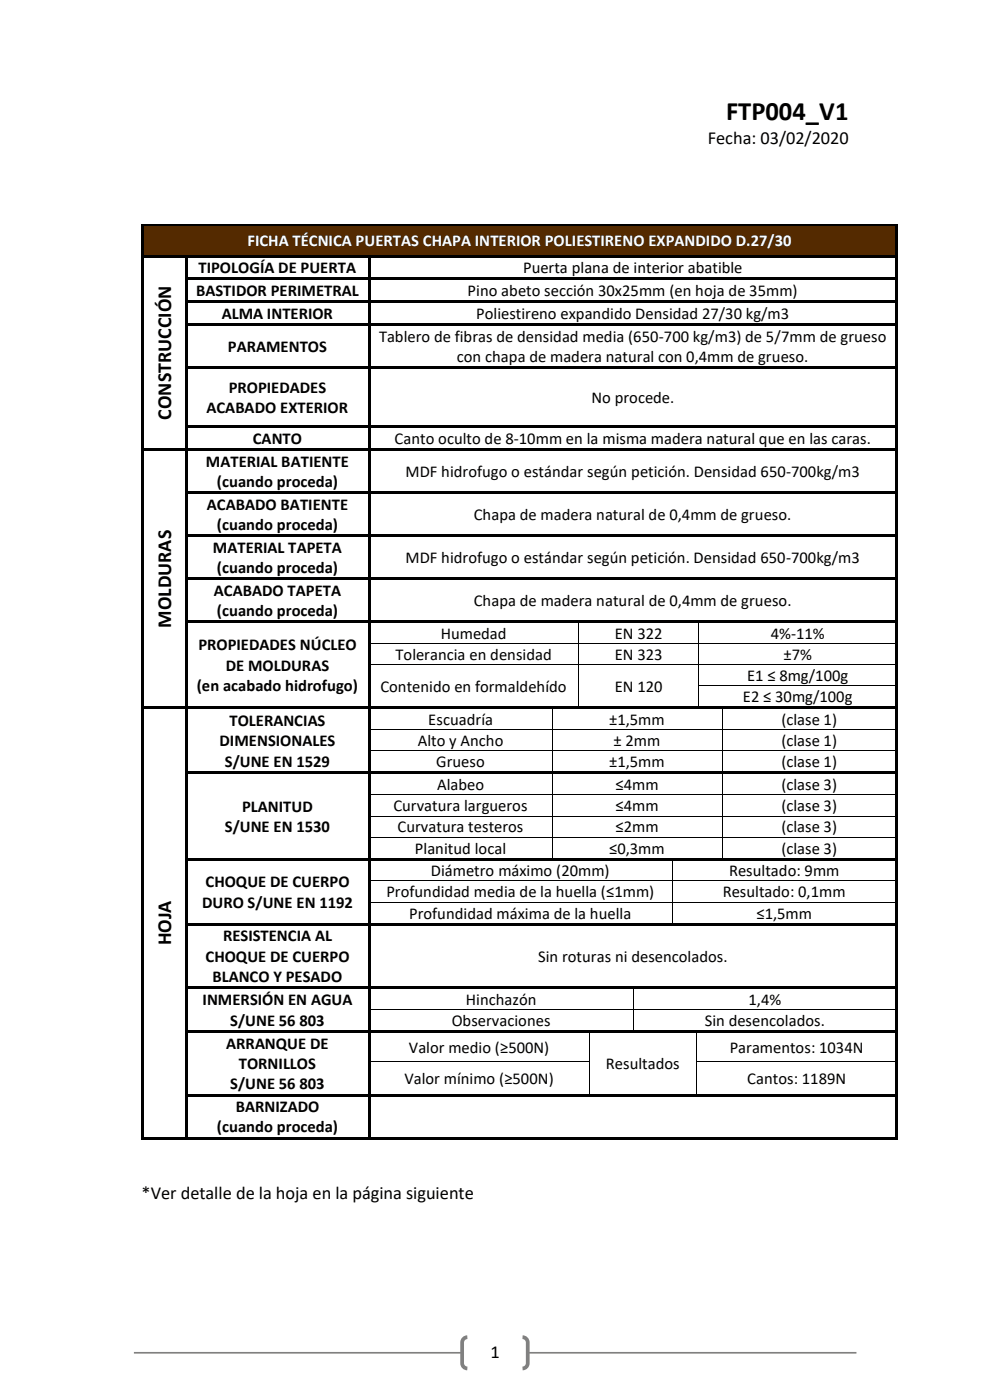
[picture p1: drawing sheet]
<svg xmlns="http://www.w3.org/2000/svg" width="210mm" height="297mm" viewBox="0 0 210 297" stroke-linecap="round" stroke-linejoin="round" font-family="sans-serif">
<path d="M28.4 287h153.3" fill="none" stroke="#808080" stroke-width=".35"/>
<path d="M98.5 283.9l.6-.2h11.7a1.1 1.1 0 0 1 1.2 1.1v4.4a1.1 1.1 0 0 1-1.2 1.1h-11.7a1.1 1.1 0 0 1-1.1-1.1v-4.4l.1-.4z" fill-rule="evenodd" fill="#fff"/>
<path d="M99.1 283.7a1.1 1.1 0 0 0-1.1 1.1v4.4a1.1 1.1 0 0 0 1.1 1.1M110.8 283.7a1.1 1.1 0 0 1 1.2 1.1v4.4a1.1 1.1 0 0 1-1.2 1.1" fill="none" stroke="#808080" stroke-width=".79" stroke-linecap="butt"/>
<g fill="#542a00">
<path d="M30.5 48.1h159.5v6h-159.5z" fill-rule="evenodd"/>
<path d="M32.2 48.9h156.1v4.3h-156.1z" fill-rule="evenodd"/>
</g>
<g fill="#000">
<path d="M30 47.5h.5v.6h-.5z" fill-rule="evenodd"/>
<path d="M30 47.5h.5v.6h-.5z" fill-rule="evenodd"/>
<path d="M30 48.1h.5v6h-.5z" fill-rule="evenodd"/>
<path d="M30 54.1h.5v.5h-.5z" fill-rule="evenodd"/>
<path d="M30 54.6h.5v4.3h-.5z" fill-rule="evenodd"/>
<path d="M30 58.9h.5v.5h-.5z" fill-rule="evenodd"/>
<path d="M30.5 47.5h159.5v.6h-159.5z" fill-rule="evenodd"/>
<path d="M30.5 54.1h8.8v.5h-8.8z" fill-rule="evenodd"/>
<path d="M39.3 54.6h.5z" fill-rule="evenodd"/>
<path d="M39.3 54.1h.5v.5h-.5z" fill-rule="evenodd"/>
<path d="M39.3 54.6h.5v4.3h-.5z" fill-rule="evenodd"/>
<path d="M39.3 58.9h.5v.5h-.5z" fill-rule="evenodd"/>
<path d="M39.8 54.1h38.2v.5h-38.2z" fill-rule="evenodd"/>
<path d="M39.8 58.9h38.2v.5h-38.2z" fill-rule="evenodd"/>
<path d="M78 54.6h.5z" fill-rule="evenodd"/>
<path d="M78 54.1h.5v.5h-.5z" fill-rule="evenodd"/>
<path d="M78 54.6h.5v4.3h-.5z" fill-rule="evenodd"/>
<path d="M78 58.9h.5v.5h-.5z" fill-rule="evenodd"/>
<path d="M78.5 54.1h111.5v.5h-111.5z" fill-rule="evenodd"/>
<path d="M78.5 58.9h111.5v.5h-111.5z" fill-rule="evenodd"/>
<path d="M190 47.5h.5v.6h-.5z" fill-rule="evenodd"/>
<path d="M190 47.5h.5v.6h-.5z" fill-rule="evenodd"/>
<path d="M190 48.1h.5v6h-.5z" fill-rule="evenodd"/>
<path d="M190 54.1h.5v.5h-.5z" fill-rule="evenodd"/>
<path d="M190 54.6h.5v4.3h-.5z" fill-rule="evenodd"/>
<path d="M190 58.9h.5v.5h-.5z" fill-rule="evenodd"/>
<path d="M30 59.4h.5v4.3h-.5z" fill-rule="evenodd"/>
<path d="M30 63.7h.5v.6h-.5z" fill-rule="evenodd"/>
<path d="M30 64.3h.5v4.2h-.5z" fill-rule="evenodd"/>
<path d="M30 68.5h.5v.6h-.5z" fill-rule="evenodd"/>
<path d="M30 69.1h.5v8.6h-.5z" fill-rule="evenodd"/>
<path d="M30 77.7h.5v.5h-.5z" fill-rule="evenodd"/>
<path d="M39.3 59.4h.5v4.3h-.5z" fill-rule="evenodd"/>
<path d="M39.3 63.7h.5v.6h-.5z" fill-rule="evenodd"/>
<path d="M39.3 64.3h.5v4.2h-.5z" fill-rule="evenodd"/>
<path d="M39.3 68.5h.5v.6h-.5z" fill-rule="evenodd"/>
<path d="M39.3 69.1h.5v8.6h-.5z" fill-rule="evenodd"/>
<path d="M39.3 77.7h.5v.5h-.5z" fill-rule="evenodd"/>
<path d="M39.8 63.7h38.2v.5h-38.2z" fill-rule="evenodd"/>
<path d="M39.8 68.5h38.2v.6h-38.2z" fill-rule="evenodd"/>
<path d="M39.8 77.7h38.2v.5h-38.2z" fill-rule="evenodd"/>
<path d="M78 59.4h.5v4.3h-.5z" fill-rule="evenodd"/>
<path d="M78 63.7h.5v.6h-.5z" fill-rule="evenodd"/>
<path d="M78 64.3h.5v4.2h-.5z" fill-rule="evenodd"/>
<path d="M78 68.5h.5v.6h-.5z" fill-rule="evenodd"/>
<path d="M78 69.1h.5v8.6h-.5z" fill-rule="evenodd"/>
<path d="M78 77.7h.5v.5h-.5z" fill-rule="evenodd"/>
<path d="M78.5 63.7h111.5v.5h-111.5z" fill-rule="evenodd"/>
<path d="M78.5 68.5h111.5v.6h-111.5z" fill-rule="evenodd"/>
<path d="M78.5 77.7h111.5v.5h-111.5z" fill-rule="evenodd"/>
<path d="M190 59.4h.5v4.3h-.5z" fill-rule="evenodd"/>
<path d="M190 63.7h.5v.6h-.5z" fill-rule="evenodd"/>
<path d="M190 64.3h.5v4.2h-.5z" fill-rule="evenodd"/>
<path d="M190 68.5h.5v.6h-.5z" fill-rule="evenodd"/>
<path d="M190 69.1h.5v8.6h-.5z" fill-rule="evenodd"/>
<path d="M190 77.7h.5v.5h-.5z" fill-rule="evenodd"/>
<path d="M30 78.2h.5v12h-.5z" fill-rule="evenodd"/>
<path d="M30 90.2h.5v.6h-.5z" fill-rule="evenodd"/>
<path d="M30 90.8h.5v4.2h-.5z" fill-rule="evenodd"/>
<path d="M30 95h.5v.6h-.5z" fill-rule="evenodd"/>
<path d="M30.5 95h8.8v.6h-8.8z" fill-rule="evenodd"/>
<path d="M39.3 78.2h.5v12h-.5z" fill-rule="evenodd"/>
<path d="M39.3 90.2h.5v.6h-.5z" fill-rule="evenodd"/>
<path d="M39.3 90.8h.5v4.2h-.5z" fill-rule="evenodd"/>
<path d="M39.3 95h.5v.6h-.5z" fill-rule="evenodd"/>
<path d="M39.8 90.2h38.2v.5h-38.2z" fill-rule="evenodd"/>
<path d="M39.8 95h38.2v.6h-38.2z" fill-rule="evenodd"/>
<path d="M78 78.2h.5v12h-.5z" fill-rule="evenodd"/>
<path d="M78 90.2h.5v.6h-.5z" fill-rule="evenodd"/>
<path d="M78 90.8h.5v4.2h-.5z" fill-rule="evenodd"/>
<path d="M78 95h.5v.6h-.5z" fill-rule="evenodd"/>
<path d="M78.5 90.2h111.5v.5h-111.5z" fill-rule="evenodd"/>
<path d="M78.5 95h111.5v.6h-111.5z" fill-rule="evenodd"/>
<path d="M190 78.2h.5v12h-.5z" fill-rule="evenodd"/>
<path d="M190 90.2h.5v.6h-.5z" fill-rule="evenodd"/>
<path d="M190 90.8h.5v4.2h-.5z" fill-rule="evenodd"/>
<path d="M190 95h.5v.6h-.5z" fill-rule="evenodd"/>
<path d="M30 95.6h.5v8.6h-.5z" fill-rule="evenodd"/>
<path d="M30 104.2h.5v.6h-.5z" fill-rule="evenodd"/>
<path d="M30 104.8h.5v8.5h-.5z" fill-rule="evenodd"/>
<path d="M30 113.3h.5v.6h-.5z" fill-rule="evenodd"/>
<path d="M39.3 95.6h.5v8.6h-.5z" fill-rule="evenodd"/>
<path d="M39.3 104.2h.5v.6h-.5z" fill-rule="evenodd"/>
<path d="M39.3 104.8h.5v8.5h-.5z" fill-rule="evenodd"/>
<path d="M39.3 113.3h.5v.6h-.5z" fill-rule="evenodd"/>
<path d="M39.8 104.2h38.2v.5h-38.2z" fill-rule="evenodd"/>
<path d="M39.8 113.3h38.2v.6h-38.2z" fill-rule="evenodd"/>
<path d="M78 95.6h.5v8.6h-.5z" fill-rule="evenodd"/>
<path d="M78 104.2h.5v.6h-.5z" fill-rule="evenodd"/>
<path d="M78 104.8h.5v8.5h-.5z" fill-rule="evenodd"/>
<path d="M78 113.3h.5v.6h-.5z" fill-rule="evenodd"/>
<path d="M78.5 104.2h111.5v.5h-111.5z" fill-rule="evenodd"/>
<path d="M78.5 113.3h111.5v.6h-111.5z" fill-rule="evenodd"/>
<path d="M190 95.6h.5v8.6h-.5z" fill-rule="evenodd"/>
<path d="M190 104.2h.5v.6h-.5z" fill-rule="evenodd"/>
<path d="M190 104.8h.5v8.5h-.5z" fill-rule="evenodd"/>
<path d="M190 113.3h.5v.6h-.5z" fill-rule="evenodd"/>
<path d="M30 113.9h.5v8.6h-.5z" fill-rule="evenodd"/>
<path d="M30 122.5h.5v.5h-.5z" fill-rule="evenodd"/>
<path d="M30 123h.5v8.6h-.5z" fill-rule="evenodd"/>
<path d="M30 131.6h.5v.6h-.5z" fill-rule="evenodd"/>
<path d="M30 132.2h.5v4.3h-.5z" fill-rule="evenodd"/>
<path d="M30 136.5h.5v.1h-.5z" fill-rule="evenodd"/>
<path d="M39.3 113.9h.5v8.6h-.5z" fill-rule="evenodd"/>
<path d="M39.3 122.5h.5v.5h-.5z" fill-rule="evenodd"/>
<path d="M39.3 123h.5v8.6h-.5z" fill-rule="evenodd"/>
<path d="M39.3 131.6h.5v.6h-.5z" fill-rule="evenodd"/>
<path d="M39.3 132.2h.5v4.3h-.5z" fill-rule="evenodd"/>
<path d="M39.3 136.5h.5v.1h-.5z" fill-rule="evenodd"/>
<path d="M39.8 122.5h38.2v.5h-38.2z" fill-rule="evenodd"/>
<path d="M39.8 131.6h38.2v.5h-38.2z" fill-rule="evenodd"/>
<path d="M78 113.9h.5v8.6h-.5z" fill-rule="evenodd"/>
<path d="M78 122.5h.5v.5h-.5z" fill-rule="evenodd"/>
<path d="M78 123h.5v8.6h-.5z" fill-rule="evenodd"/>
<path d="M78 131.6h.5v.6h-.5z" fill-rule="evenodd"/>
<path d="M78 132.2h.5v4.3h-.5z" fill-rule="evenodd"/>
<path d="M78 136.5h.5v.1h-.5z" fill-rule="evenodd"/>
<path d="M78.5 122.5h111.5v.5h-111.5z" fill-rule="evenodd"/>
<path d="M78.5 131.6h44.2v.5h-44.2z" fill-rule="evenodd"/>
<path d="M122.7 132.1l.1 .1z" fill-rule="evenodd"/>
<path d="M122.7 131.6h.5v.5h-.5z" fill-rule="evenodd"/>
<path d="M122.7 136.5h.1v.1h-.1z" fill-rule="evenodd"/>
<path d="M123.2 131.6h25v.5h-25z" fill-rule="evenodd"/>
<path d="M148.2 132.1l.2 .1z" fill-rule="evenodd"/>
<path d="M148.2 131.6h.5v.5h-.5z" fill-rule="evenodd"/>
<path d="M148.2 136.5h.2v.1h-.2z" fill-rule="evenodd"/>
<path d="M148.7 131.6h41.3v.5h-41.3z" fill-rule="evenodd"/>
<path d="M190 113.9h.5v8.6h-.5z" fill-rule="evenodd"/>
<path d="M190 122.5h.5v.5h-.5z" fill-rule="evenodd"/>
<path d="M190 123h.5v8.6h-.5z" fill-rule="evenodd"/>
<path d="M190 131.6h.5v.6h-.5z" fill-rule="evenodd"/>
<path d="M190 132.2h.5v4.3h-.5z" fill-rule="evenodd"/>
<path d="M190 136.5h.5v.1h-.5z" fill-rule="evenodd"/>
<path d="M30 136.6h.5v4.3h-.5z" fill-rule="evenodd"/>
<path d="M30 140.9h.5v.2h-.5z" fill-rule="evenodd"/>
<path d="M30 141.1h.5v4.3h-.5z" fill-rule="evenodd"/>
<path d="M30 145.4h.5v.2h-.5z" fill-rule="evenodd"/>
<path d="M30 145.6h.5v4.3h-.5z" fill-rule="evenodd"/>
<path d="M30 149.9h.5v.6h-.5z" fill-rule="evenodd"/>
<path d="M30 150.5h.5v4.2h-.5z" fill-rule="evenodd"/>
<path d="M30 154.7h.5v.2h-.5z" fill-rule="evenodd"/>
<path d="M30 154.9h.5v4.3h-.5z" fill-rule="evenodd"/>
<path d="M30 159.2h.5v.2h-.5z" fill-rule="evenodd"/>
<path d="M30.5 149.9h8.8v.5h-8.8z" fill-rule="evenodd"/>
<path d="M39.3 136.6h.5v4.3h-.5z" fill-rule="evenodd"/>
<path d="M39.3 140.9h.5v.2h-.5z" fill-rule="evenodd"/>
<path d="M39.3 141.1h.5v4.3h-.5z" fill-rule="evenodd"/>
<path d="M39.3 145.4h.5v.2h-.5z" fill-rule="evenodd"/>
<path d="M39.3 145.6h.5v4.3h-.5z" fill-rule="evenodd"/>
<path d="M39.3 149.9h.5v.6h-.5z" fill-rule="evenodd"/>
<path d="M39.3 150.5h.5v4.2h-.5z" fill-rule="evenodd"/>
<path d="M39.3 154.7h.5v.2h-.5z" fill-rule="evenodd"/>
<path d="M39.3 154.9h.5v4.3h-.5z" fill-rule="evenodd"/>
<path d="M39.3 159.2h.5v.2h-.5z" fill-rule="evenodd"/>
<path d="M39.8 149.9h38.2v.5h-38.2z" fill-rule="evenodd"/>
<path d="M78 136.6h.5v4.3h-.5z" fill-rule="evenodd"/>
<path d="M78 140.9h.5v.2h-.5z" fill-rule="evenodd"/>
<path d="M78 141.1h.5v4.3h-.5z" fill-rule="evenodd"/>
<path d="M78 145.4h.5v.2h-.5z" fill-rule="evenodd"/>
<path d="M78 145.6h.5v4.3h-.5z" fill-rule="evenodd"/>
<path d="M78 149.9h.5v.6h-.5z" fill-rule="evenodd"/>
<path d="M78 150.5h.5v4.2h-.5z" fill-rule="evenodd"/>
<path d="M78 154.7h.5v.2h-.5z" fill-rule="evenodd"/>
<path d="M78 154.9h.5v4.3h-.5z" fill-rule="evenodd"/>
<path d="M78 159.2h.5v.2h-.5z" fill-rule="evenodd"/>
<path d="M78.5 149.9h38.6v.5h-38.6z" fill-rule="evenodd"/>
<path d="M117.1 150.4l.1 .1z" fill-rule="evenodd"/>
<path d="M117.1 149.9h.5v.5h-.5z" fill-rule="evenodd"/>
<path d="M117.1 154.7h.1v.2h-.1z" fill-rule="evenodd"/>
<path d="M117.1 159.2h.1v.2h-.1z" fill-rule="evenodd"/>
<path d="M117.6 149.9h5.1v.5h-5.1z" fill-rule="evenodd"/>
<path d="M122.7 140.9h.1v.2h-.1z" fill-rule="evenodd"/>
<path d="M122.7 145.4h.1v.2h-.1z" fill-rule="evenodd"/>
<path d="M122.7 149.9h.5v.5h-.5z" fill-rule="evenodd"/>
<path d="M123.2 149.9h25v.5h-25z" fill-rule="evenodd"/>
<path d="M148.2 140.9h.2v.2h-.2z" fill-rule="evenodd"/>
<path d="M148.2 145.4h.2v.2h-.2z" fill-rule="evenodd"/>
<path d="M148.2 149.9h.5v.5h-.5z" fill-rule="evenodd"/>
<path d="M148.7 149.9h4.4v.5h-4.4z" fill-rule="evenodd"/>
<path d="M153.1 150.4l.2 .1z" fill-rule="evenodd"/>
<path d="M153.1 149.9h.5v.5h-.5z" fill-rule="evenodd"/>
<path d="M153.1 154.7h.2v.2h-.2z" fill-rule="evenodd"/>
<path d="M153.1 159.2h.2v.2h-.2z" fill-rule="evenodd"/>
<path d="M153.6 149.9h36.4v.5h-36.4z" fill-rule="evenodd"/>
<path d="M190 136.6h.5v4.3h-.5z" fill-rule="evenodd"/>
<path d="M190 140.9h.5v.2h-.5z" fill-rule="evenodd"/>
<path d="M190 141.1h.5v4.3h-.5z" fill-rule="evenodd"/>
<path d="M190 145.4h.5v.2h-.5z" fill-rule="evenodd"/>
<path d="M190 145.6h.5v4.3h-.5z" fill-rule="evenodd"/>
<path d="M190 149.9h.5v.6h-.5z" fill-rule="evenodd"/>
<path d="M190 150.5h.5v4.2h-.5z" fill-rule="evenodd"/>
<path d="M190 154.7h.5v.2h-.5z" fill-rule="evenodd"/>
<path d="M190 154.9h.5v4.3h-.5z" fill-rule="evenodd"/>
<path d="M190 159.2h.5v.2h-.5z" fill-rule="evenodd"/>
<path d="M30 159.4h.5v4.3h-.5z" fill-rule="evenodd"/>
<path d="M30 163.7h.5v.6h-.5z" fill-rule="evenodd"/>
<path d="M30 164.3h.5v4.3h-.5z" fill-rule="evenodd"/>
<path d="M30 168.6h.5v.1h-.5z" fill-rule="evenodd"/>
<path d="M30 168.7h.5v4.3h-.5z" fill-rule="evenodd"/>
<path d="M30 173h.5v.2h-.5z" fill-rule="evenodd"/>
<path d="M30 173.2h.5v4.3h-.5z" fill-rule="evenodd"/>
<path d="M30 177.5h.5v.2h-.5z" fill-rule="evenodd"/>
<path d="M39.3 159.4h.5v4.3h-.5z" fill-rule="evenodd"/>
<path d="M39.3 163.7h.5v.6h-.5z" fill-rule="evenodd"/>
<path d="M39.3 164.3h.5v4.3h-.5z" fill-rule="evenodd"/>
<path d="M39.3 168.6h.5v.1h-.5z" fill-rule="evenodd"/>
<path d="M39.3 168.7h.5v4.3h-.5z" fill-rule="evenodd"/>
<path d="M39.3 173h.5v.2h-.5z" fill-rule="evenodd"/>
<path d="M39.3 173.2h.5v4.3h-.5z" fill-rule="evenodd"/>
<path d="M39.3 177.5h.5v.2h-.5z" fill-rule="evenodd"/>
<path d="M39.8 163.7h38.2v.5h-38.2z" fill-rule="evenodd"/>
<path d="M78 159.4h.5v4.3h-.5z" fill-rule="evenodd"/>
<path d="M78 163.7h.5v.6h-.5z" fill-rule="evenodd"/>
<path d="M78 164.3h.5v4.3h-.5z" fill-rule="evenodd"/>
<path d="M78 168.6h.5v.1h-.5z" fill-rule="evenodd"/>
<path d="M78 168.7h.5v4.3h-.5z" fill-rule="evenodd"/>
<path d="M78 173h.5v.2h-.5z" fill-rule="evenodd"/>
<path d="M78 173.2h.5v4.3h-.5z" fill-rule="evenodd"/>
<path d="M78 177.5h.5v.2h-.5z" fill-rule="evenodd"/>
<path d="M78.5 163.7h38.6v.5h-38.6z" fill-rule="evenodd"/>
<path d="M117.1 164.2l.1 .1z" fill-rule="evenodd"/>
<path d="M117.1 163.7h.5v.5h-.5z" fill-rule="evenodd"/>
<path d="M117.1 168.6h.1v.1h-.1z" fill-rule="evenodd"/>
<path d="M117.1 173h.1v.2h-.1z" fill-rule="evenodd"/>
<path d="M117.1 177.5h.1v.2h-.1z" fill-rule="evenodd"/>
<path d="M117.6 163.7h35.5v.5h-35.5z" fill-rule="evenodd"/>
<path d="M153.1 164.2l.2 .1z" fill-rule="evenodd"/>
<path d="M153.1 163.7h.5v.5h-.5z" fill-rule="evenodd"/>
<path d="M153.1 168.6h.2v.1h-.2z" fill-rule="evenodd"/>
<path d="M153.1 173h.2v.2h-.2z" fill-rule="evenodd"/>
<path d="M153.1 177.5h.2v.2h-.2z" fill-rule="evenodd"/>
<path d="M153.6 163.7h36.4v.5h-36.4z" fill-rule="evenodd"/>
<path d="M190 159.4h.5v4.3h-.5z" fill-rule="evenodd"/>
<path d="M190 163.7h.5v.6h-.5z" fill-rule="evenodd"/>
<path d="M190 164.3h.5v4.3h-.5z" fill-rule="evenodd"/>
<path d="M190 168.6h.5v.1h-.5z" fill-rule="evenodd"/>
<path d="M190 168.7h.5v4.3h-.5z" fill-rule="evenodd"/>
<path d="M190 173h.5v.2h-.5z" fill-rule="evenodd"/>
<path d="M190 173.2h.5v4.3h-.5z" fill-rule="evenodd"/>
<path d="M190 177.5h.5v.2h-.5z" fill-rule="evenodd"/>
<path d="M30 177.7h.5v4.3h-.5z" fill-rule="evenodd"/>
<path d="M30 182h.5v.6h-.5z" fill-rule="evenodd"/>
<path d="M30 182.6h.5v4.2h-.5z" fill-rule="evenodd"/>
<path d="M30 186.8h.5v.2h-.5z" fill-rule="evenodd"/>
<path d="M30 187h.5v4.3h-.5z" fill-rule="evenodd"/>
<path d="M30 191.3h.5v.2h-.5z" fill-rule="evenodd"/>
<path d="M30 191.5h.5v4.3h-.5z" fill-rule="evenodd"/>
<path d="M30 195.8h.5v.6h-.5z" fill-rule="evenodd"/>
<path d="M39.3 177.7h.5v4.3h-.5z" fill-rule="evenodd"/>
<path d="M39.3 182h.5v.6h-.5z" fill-rule="evenodd"/>
<path d="M39.3 182.6h.5v4.2h-.5z" fill-rule="evenodd"/>
<path d="M39.3 186.8h.5v.2h-.5z" fill-rule="evenodd"/>
<path d="M39.3 187h.5v4.3h-.5z" fill-rule="evenodd"/>
<path d="M39.3 191.3h.5v.2h-.5z" fill-rule="evenodd"/>
<path d="M39.3 191.5h.5v4.3h-.5z" fill-rule="evenodd"/>
<path d="M39.3 195.8h.5v.6h-.5z" fill-rule="evenodd"/>
<path d="M39.8 182h38.2v.5h-38.2z" fill-rule="evenodd"/>
<path d="M39.8 195.8h38.2v.5h-38.2z" fill-rule="evenodd"/>
<path d="M78 177.7h.5v4.3h-.5z" fill-rule="evenodd"/>
<path d="M78 182h.5v.6h-.5z" fill-rule="evenodd"/>
<path d="M78 182.6h.5v4.2h-.5z" fill-rule="evenodd"/>
<path d="M78 186.8h.5v.2h-.5z" fill-rule="evenodd"/>
<path d="M78 187h.5v4.3h-.5z" fill-rule="evenodd"/>
<path d="M78 191.3h.5v.2h-.5z" fill-rule="evenodd"/>
<path d="M78 191.5h.5v4.3h-.5z" fill-rule="evenodd"/>
<path d="M78 195.8h.5v.6h-.5z" fill-rule="evenodd"/>
<path d="M78.5 182h38.6v.5h-38.6z" fill-rule="evenodd"/>
<path d="M78.5 195.8h64v.5h-64z" fill-rule="evenodd"/>
<path d="M117.1 182h.5v.5h-.5z" fill-rule="evenodd"/>
<path d="M117.6 182h24.9v.5h-24.9z" fill-rule="evenodd"/>
<path d="M142.5 182h.5v.5h-.5z" fill-rule="evenodd"/>
<path d="M142.5 186.8l.1 .2z" fill-rule="evenodd"/>
<path d="M142.5 191.3l.1 .2z" fill-rule="evenodd"/>
<path d="M142.5 195.8h.5v.5h-.5z" fill-rule="evenodd"/>
<path d="M143 182h10.1v.5h-10.1z" fill-rule="evenodd"/>
<path d="M143 195.8h47v.5h-47z" fill-rule="evenodd"/>
<path d="M153.1 182h.5v.5h-.5z" fill-rule="evenodd"/>
<path d="M153.6 182h36.4v.5h-36.4z" fill-rule="evenodd"/>
<path d="M190 177.7h.5v4.3h-.5z" fill-rule="evenodd"/>
<path d="M190 182h.5v.6h-.5z" fill-rule="evenodd"/>
<path d="M190 182.6h.5v4.2h-.5z" fill-rule="evenodd"/>
<path d="M190 186.8h.5v.2h-.5z" fill-rule="evenodd"/>
<path d="M190 187h.5v4.3h-.5z" fill-rule="evenodd"/>
<path d="M190 191.3h.5v.2h-.5z" fill-rule="evenodd"/>
<path d="M190 191.5h.5v4.3h-.5z" fill-rule="evenodd"/>
<path d="M190 195.8h.5v.6h-.5z" fill-rule="evenodd"/>
<path d="M30 196.4h.5v12.9h-.5z" fill-rule="evenodd"/>
<path d="M30 209.3h.5v.5h-.5z" fill-rule="evenodd"/>
<path d="M30 209.8h.5v4.3h-.5z" fill-rule="evenodd"/>
<path d="M30 214.1h.5v.2h-.5z" fill-rule="evenodd"/>
<path d="M30 214.3h.5v4.3h-.5z" fill-rule="evenodd"/>
<path d="M30 218.6h.5v.5h-.5z" fill-rule="evenodd"/>
<path d="M39.3 196.4h.5v12.9h-.5z" fill-rule="evenodd"/>
<path d="M39.3 209.3h.5v.5h-.5z" fill-rule="evenodd"/>
<path d="M39.3 209.8h.5v4.3h-.5z" fill-rule="evenodd"/>
<path d="M39.3 214.1h.5v.2h-.5z" fill-rule="evenodd"/>
<path d="M39.3 214.3h.5v4.3h-.5z" fill-rule="evenodd"/>
<path d="M39.3 218.6h.5v.5h-.5z" fill-rule="evenodd"/>
<path d="M39.8 209.3h38.2v.5h-38.2z" fill-rule="evenodd"/>
<path d="M39.8 218.6h38.2v.5h-38.2z" fill-rule="evenodd"/>
<path d="M78 196.4h.5v12.9h-.5z" fill-rule="evenodd"/>
<path d="M78 209.3h.5v.5h-.5z" fill-rule="evenodd"/>
<path d="M78 209.8h.5v4.3h-.5z" fill-rule="evenodd"/>
<path d="M78 214.1h.5v.2h-.5z" fill-rule="evenodd"/>
<path d="M78 214.3h.5v4.3h-.5z" fill-rule="evenodd"/>
<path d="M78 218.6h.5v.5h-.5z" fill-rule="evenodd"/>
<path d="M78.5 209.3h55.8v.5h-55.8z" fill-rule="evenodd"/>
<path d="M78.5 218.6h46.5v.5h-46.5z" fill-rule="evenodd"/>
<path d="M125 219.1h.2z" fill-rule="evenodd"/>
<path d="M125 218.6h.5v.5h-.5z" fill-rule="evenodd"/>
<path d="M125.5 218.6h8.8v.5h-8.8z" fill-rule="evenodd"/>
<path d="M134.3 209.8h.2z" fill-rule="evenodd"/>
<path d="M134.3 209.3h.5v.5h-.5z" fill-rule="evenodd"/>
<path d="M134.3 214.1h.2v.2h-.2z" fill-rule="evenodd"/>
<path d="M134.3 218.6h.5v.5h-.5z" fill-rule="evenodd"/>
<path d="M134.8 209.3h55.2v.5h-55.2z" fill-rule="evenodd"/>
<path d="M134.8 218.6h12.9v.5h-12.9z" fill-rule="evenodd"/>
<path d="M147.7 219.1h.2z" fill-rule="evenodd"/>
<path d="M147.7 218.6h.5v.5h-.5z" fill-rule="evenodd"/>
<path d="M148.2 218.6h41.8v.5h-41.8z" fill-rule="evenodd"/>
<path d="M190 196.4h.5v12.9h-.5z" fill-rule="evenodd"/>
<path d="M190 209.3h.5v.5h-.5z" fill-rule="evenodd"/>
<path d="M190 209.8h.5v4.3h-.5z" fill-rule="evenodd"/>
<path d="M190 214.1h.5v.2h-.5z" fill-rule="evenodd"/>
<path d="M190 214.3h.5v4.3h-.5z" fill-rule="evenodd"/>
<path d="M190 218.6h.5v.5h-.5z" fill-rule="evenodd"/>
<path d="M30 219.1h.5v6h-.5z" fill-rule="evenodd"/>
<path d="M30 225.1h.5v.6h-.5z" fill-rule="evenodd"/>
<path d="M30 225.7h.5v6.4h-.5z" fill-rule="evenodd"/>
<path d="M30 232.1h.5v.5h-.5z" fill-rule="evenodd"/>
<path d="M39.3 219.1h.5v6h-.5z" fill-rule="evenodd"/>
<path d="M39.3 225.1h.5v.6h-.5z" fill-rule="evenodd"/>
<path d="M39.3 225.7h.5v6.4h-.5z" fill-rule="evenodd"/>
<path d="M39.3 232.1h.5v.5h-.5z" fill-rule="evenodd"/>
<path d="M39.8 232.1h38.2v.5h-38.2z" fill-rule="evenodd"/>
<path d="M78 219.1h.5v6h-.5z" fill-rule="evenodd"/>
<path d="M78 225.1h.5v.6h-.5z" fill-rule="evenodd"/>
<path d="M78 225.7h.5v6.4h-.5z" fill-rule="evenodd"/>
<path d="M78 232.1h.5v.5h-.5z" fill-rule="evenodd"/>
<path d="M78.5 232.1h46.5v.5h-46.5z" fill-rule="evenodd"/>
<path d="M125 225.1h.2v.6h-.2z" fill-rule="evenodd"/>
<path d="M125 232.1h.5v.5h-.5z" fill-rule="evenodd"/>
<path d="M125.5 232.1h22.2v.5h-22.2z" fill-rule="evenodd"/>
<path d="M147.7 225.1h.2v.6h-.2z" fill-rule="evenodd"/>
<path d="M147.7 232.1h.5v.5h-.5z" fill-rule="evenodd"/>
<path d="M148.2 232.1h41.8v.5h-41.8z" fill-rule="evenodd"/>
<path d="M190 219.1h.5v6h-.5z" fill-rule="evenodd"/>
<path d="M190 225.1h.5v.6h-.5z" fill-rule="evenodd"/>
<path d="M190 225.7h.5v6.4h-.5z" fill-rule="evenodd"/>
<path d="M190 232.1h.5v.5h-.5z" fill-rule="evenodd"/>
<path d="M30 232.6h.5v8.6h-.5z" fill-rule="evenodd"/>
<path d="M30 241.2h.5v.5h-.5z" fill-rule="evenodd"/>
<path d="M30 241.2h.5v.5h-.5z" fill-rule="evenodd"/>
<path d="M30.5 241.2h8.8v.5h-8.8z" fill-rule="evenodd"/>
<path d="M39.3 232.6h.5v8.6h-.5z" fill-rule="evenodd"/>
<path d="M39.3 241.2h.5v.5h-.5z" fill-rule="evenodd"/>
<path d="M39.8 241.2h38.2v.5h-38.2z" fill-rule="evenodd"/>
<path d="M78 232.6h.5v8.6h-.5z" fill-rule="evenodd"/>
<path d="M78 241.2h.5v.5h-.5z" fill-rule="evenodd"/>
<path d="M78.5 241.2h111.5v.5h-111.5z" fill-rule="evenodd"/>
<path d="M190 232.6h.5v8.6h-.5z" fill-rule="evenodd"/>
<path d="M190 241.2h.5v.5h-.5z" fill-rule="evenodd"/>
<path d="M190 241.2h.5v.5h-.5z" fill-rule="evenodd"/>
</g>
<path d="M30.5 48.1h159.5" fill="none" stroke="#542a00" stroke-width=".21"/>
<g fill="none" stroke="#000" stroke-width=".21">
<path d="M78.5 136.5h44.2M122.7 132.2v4.3M122.7 136.6v4.3M122.8 136.5h25.4M148.3 132.2v4.3M148.3 136.6v4.3M148.4 136.5h41.6M78.5 141h44.2M78.5 154.8h38.6M78.5 159.3h38.6M117.2 150.5v4.2M117.2 154.9v4.3"/>
<path d="M117.2 159.4v4.3M117.2 154.8h35.9M117.2 159.3h35.9M122.7 141.1v4.3M122.7 145.6v4.3M122.8 141h25.4M148.3 141.1v4.3M148.3 145.6v4.3M148.4 141h41.6M148.4 145.5h41.6M153.2 150.5v4.2M153.2 154.9v4.3"/>
<path d="M153.2 159.4v4.3M153.3 154.8h36.7M153.3 159.3h36.7M78.5 168.6h38.6M78.5 173.1h38.6M78.5 177.6h38.6M117.2 164.3v4.3M117.2 168.7v4.3M117.2 173.2v4.3M117.2 177.7v4.3M117.2 168.6h35.9M117.2 173.1h35.9"/>
<path d="M117.2 177.6h35.9M153.2 164.3v4.3M153.2 168.7v4.3M153.2 173.2v4.3M153.2 177.7v4.3M153.3 168.6h36.7M153.3 173.1h36.7M153.3 177.6h36.7M78.5 186.9h64M78.5 191.4h64M142.6 182.6v4.2M142.6 187v4.3"/>
<path d="M142.6 191.5v4.3M142.6 186.9h47.4M142.6 191.4h47.4M78.5 214.2h55.8M125.1 219.1v6M134.4 209.8v4.3M134.4 214.3v4.3M134.5 214.2h55.5M147.8 219.1v6M78.5 225.2h46.5M125.1 225.7v6.4M147.8 225.7v6.4"/>
<path d="M147.9 225.2h42.1"/>
</g>
<text font-size="5.6" x="154" y="25.4">FTP004_V1</text>
<g font-size="4.2">
<text x="36.3" y="89" transform="rotate(-90 36.3 89)">CONSTRUCCIÓN</text>
<text x="36.3" y="133.2" transform="rotate(-90 36.3 133.2)">MOLDURAS</text>
<text x="36.3" y="200.6" transform="rotate(-90 36.3 200.6)">HOJA</text>
</g>
<g font-size="3.9">
<text x="150.1" y="30.6">Fecha: 03/02/2020</text>
<text x="30" y="254.4">*Ver detalle de la hoja en la página siguiente</text>
<text x="104" y="288.1">1</text>
</g>
<text font-size="3.5" fill="#fff" x="52.5" y="52.3">FICHA TÉCNICA PUERTAS CHAPA INTERIOR POLIESTIRENO EXPANDIDO D.27/30</text>
<g font-size="3.5">
<text x="42.1" y="58">TIPOLOGÍA DE PUERTA</text>
<text x="111" y="58">Puerta plana de interior abatible</text>
<text x="41.6" y="62.8">BASTIDOR PERIMETRAL</text>
<text x="99.2" y="62.8">Pino abeto sección 30x25mm (en hoja de 35mm)</text>
<text x="47" y="67.6">ALMA INTERIOR</text>
<text x="101" y="67.6">Poliestireno expandido Densidad 27/30 kg/m3</text>
<text x="48.4" y="74.6">PARAMENTOS</text>
<text x="80.4" y="72.5">Tablero de fibras de densidad media (650-700 kg/m3) de 5/7mm de grueso</text>
<text x="96.9" y="76.8">con chapa de madera natural con 0,4mm de grueso.</text>
<text x="48.5" y="83.3">PROPIEDADES</text>
<text x="43.8" y="87.6">ACABADO EXTERIOR</text>
<text x="125.5" y="85.4">No procede.</text>
<text x="53.6" y="94.1">CANTO</text>
<text x="83.7" y="94.1">Canto oculto de 8-10mm en la misma madera natural que en las caras.</text>
<text x="43.7" y="99">MATERIAL BATIENTE</text>
<text x="86" y="101.2">MDF hidrofugo o estándar según petición. Densidad 650-700kg/m3</text>
<text x="46" y="103.3">(cuando proceda)</text>
<text x="43.9" y="108.1">ACABADO BATIENTE</text>
<text x="46" y="112.4">(cuando proceda)</text>
<text x="100.5" y="110.3">Chapa de madera natural de 0,4mm de grueso.</text>
<text x="45.2" y="117.3">MATERIAL TAPETA</text>
<text x="86" y="119.4">MDF hidrofugo o estándar según petición. Densidad 650-700kg/m3</text>
<text x="46" y="121.6">(cuando proceda)</text>
<text x="45.4" y="126.4">ACABADO TAPETA</text>
<text x="46" y="130.7">(cuando proceda)</text>
<text x="100.5" y="128.5">Chapa de madera natural de 0,4mm de grueso.</text>
<text x="42.1" y="138">PROPIEDADES NÚCLEO</text>
<text x="93.5" y="135.5">Humedad</text>
<text x="130.4" y="135.5">EN 322</text>
<text x="163.5" y="135.5">4%-11%</text>
<text x="47.9" y="142.3">DE MOLDURAS</text>
<text x="83.9" y="140">Tolerancia en densidad</text>
<text x="130.4" y="140">EN 323</text>
<text x="166.2" y="140">±7%</text>
<text x="41.7" y="146.6">(en acabado hidrofugo)</text>
<text x="80.7" y="146.7">Contenido en formaldehído</text>
<text x="130.4" y="146.7">EN 120</text>
<text x="157.6" y="149">E2 ≤ 30mg/100g</text>
<text x="158.5" y="144.5">E1 ≤ 8mg/100g</text>
<text x="48.7" y="154">TOLERANCIAS</text>
<text x="90.9" y="153.8">Escuadría</text>
<text x="129.2" y="153.8">±1,5mm</text>
<text x="165.8" y="153.8">(clase 1)</text>
<text x="46.6" y="158.3">DIMENSIONALES</text>
<text x="88.6" y="158.3">Alto y Ancho</text>
<text x="130.2" y="158.3">± 2mm</text>
<text x="165.8" y="158.3">(clase 1)</text>
<text x="47.7" y="162.6">S/UNE EN 1529</text>
<text x="92.6" y="162.8">Grueso</text>
<text x="92.7" y="167.6">Alabeo</text>
<text x="129.2" y="162.8">±1,5mm</text>
<text x="130.6" y="167.6">≤4mm</text>
<text x="165.8" y="162.8">(clase 1)</text>
<text x="165.8" y="167.6">(clase 3)</text>
<text x="51.4" y="172.2">PLANITUD</text>
<text x="83.5" y="172.1">Curvatura largueros</text>
<text x="130.6" y="172.1">≤4mm</text>
<text x="165.8" y="172.1">(clase 3)</text>
<text x="47.7" y="176.5">S/UNE EN 1530</text>
<text x="84.3" y="176.6">Curvatura testeros</text>
<text x="130.6" y="176.6">≤2mm</text>
<text x="165.8" y="176.6">(clase 3)</text>
<text x="88" y="181.1">Planitud local</text>
<text x="91.4" y="185.9">Diámetro máximo (20mm)</text>
<text x="129.2" y="181.1">≤0,3mm</text>
<text x="154.7" y="185.9">Resultado: 9mm</text>
<text x="165.8" y="181.1">(clase 3)</text>
<text x="43.6" y="188.2">CHOQUE DE CUERPO</text>
<text x="82" y="190.4">Profundidad media de la huella (≤1mm)</text>
<text x="153.3" y="190.4">Resultado: 0,1mm</text>
<text x="42.9" y="192.6">DURO S/UNE EN 1192</text>
<text x="86.8" y="194.9">Profundidad máxima de la huella</text>
<text x="160.5" y="194.9">≤1,5mm</text>
<text x="47.3" y="199.7">RESISTENCIA AL</text>
<text x="43.6" y="204">CHOQUE DE CUERPO</text>
<text x="45" y="208.3">BLANCO Y PESADO</text>
<text x="114.2" y="204">Sin roturas ni desencolados.</text>
<text x="43" y="213.3">INMERSIÓN EN AGUA</text>
<text x="98.8" y="213.2">Hinchazón</text>
<text x="158.8" y="213.2">1,4%</text>
<text x="48.9" y="217.6">S/UNE 56 803</text>
<text x="95.8" y="217.7">Observaciones</text>
<text x="149.5" y="217.7">Sin desencolados.</text>
<text x="48" y="222.5">ARRANQUE DE</text>
<text x="50.7" y="226.8">TORNILLOS</text>
<text x="86.8" y="223.3">Valor medio (≥500N)</text>
<text x="128.5" y="226.8">Resultados</text>
<text x="154.8" y="223.3">Paramentos: 1034N</text>
<text x="48.9" y="231.1">S/UNE 56 803</text>
<text x="85.8" y="230.1">Valor mínimo (≥500N)</text>
<text x="158.5" y="230.1">Cantos: 1189N</text>
<text x="50" y="236">BARNIZADO</text>
<text x="46" y="240.2">(cuando proceda)</text>
</g>
</svg>
